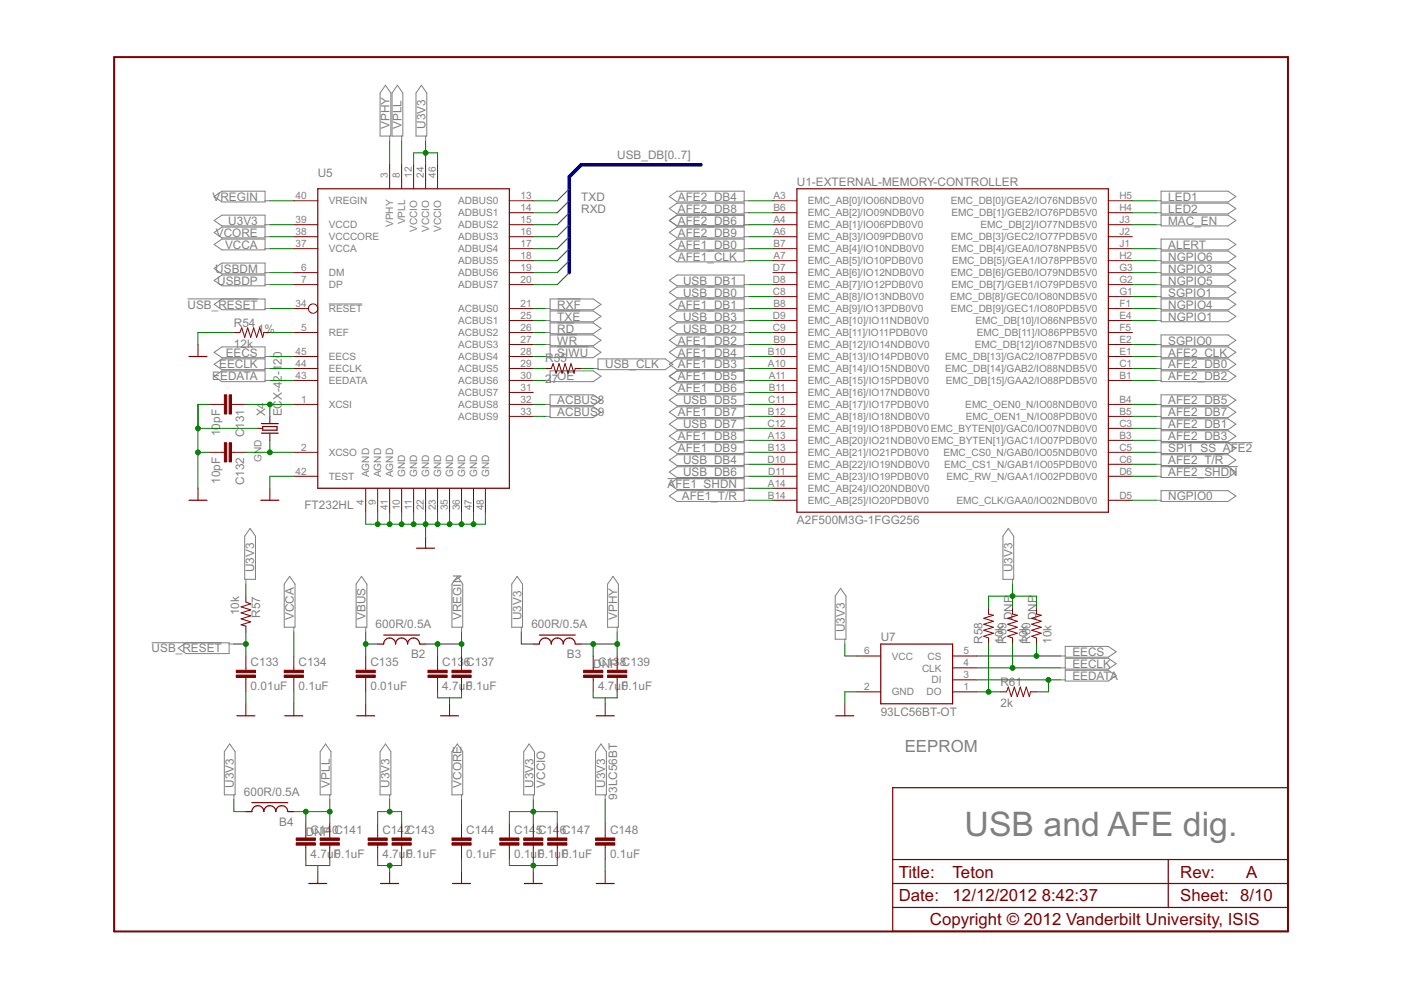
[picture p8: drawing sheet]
<svg xmlns="http://www.w3.org/2000/svg" width="297mm" height="210mm" viewBox="0 0 297 210" stroke-linecap="round" stroke-linejoin="round" font-family="sans-serif">
<g fill="none" stroke="#808080" stroke-width=".21">
<path d="M81.7 18.1l1.2 1.6v9.2h-2.3v-9.2zM84.3 18.1l1.1 1.6v9.2h-2.3v-9.2zM89.3 18.1l1.2 1.6v9.2h-2.3v-9.2zM82.6 28.9v1M85.2 28.9v1M90.2 28.9v1M45.4 56.9l1.7-1.1h9.1v2.3h-9.1zM45.4 41.7l1.7-1.2h9.1v2.3h-9.1zM45.4 46.8l1.7-1.2h9.1v2.3h-9.1zM45.4 49.3l1.7-1.1h9.1v2.2h-9.1zM45.4 51.8l1.7-1.1h9.1v2.3h-9.1zM45.4 59.5l1.7-1.2h9.1v2.3h-9.1z"/>
<path d="M56.2 57.8h1M56.2 42.6h1M56.2 47.6h1M56.2 50.2h1M56.2 52.7h1M141.9 41.7l1.7-1.2h14.2v2.3h-14.2zM141.9 44.2l1.7-1.1h14.2v2.3h-14.2zM141.9 46.8l1.7-1.2h14.2v2.3h-14.2zM141.9 49.3l1.7-1.1h14.2v2.2h-14.2zM141.9 51.8l1.7-1.1h14.2v2.3h-14.2zM141.9 54.4l1.7-1.2h14.2v2.3h-14.2zM141.9 59.5l1.7-1.2h14.2v2.3h-14.2z"/>
<path d="M157.8 42.6h1M157.8 47.6h1M157.8 50.2h1M157.8 52.7h1M157.8 55.3h1M157.8 45.1h1M245.2 57.8h1M245.2 42.6h1M245.2 47.6h1M245.2 52.7h1M245.2 55.3h1M245.2 45.1h1"/>
<path d="M246.2 40.5h14.2l1.6 1.2-1.6 1.1h-14.2zM246.2 43.1h14.2l1.6 1.1-1.6 1.2h-14.2zM246.2 45.6h14.2l1.6 1.2-1.6 1.1h-14.2zM246.2 50.7h14.2l1.6 1.1-1.6 1.2h-14.2zM246.2 53.2h14.2l1.6 1.2-1.6 1.1h-14.2zM246.2 55.8h14.2l1.6 1.1-1.6 1.2h-14.2zM246.2 58.3h14.2l1.6 1.2-1.6 1.1h-14.2zM39.8 63.4h16.4v2.3h-9.1l-1.7-1.2 1.7-1.1M45.4 77.2l1.7-1.1h9.1v2.3h-9.1zM45.4 74.7l1.7-1.1h9.1v2.2h-9.1zM45.4 79.8l1.7-1.2h9.1v2.3h-9.1zM56.2 78.1h1"/>
<path d="M56.2 65.4h1M56.2 75.6h1M56.2 60.3h1M69.7 64.5h7.1M115.6 65.4h1M115.6 68h1M115.6 70.5h1M115.6 73h1M115.6 75.6h1M116.6 63.4h9.2l1.6 1.1-1.6 1.2h-9.2zM116.6 65.9h9.2l1.6 1.2-1.6 1.1h-9.2zM116.6 68.5h9.2l1.6 1.1-1.6 1.2h-9.2z"/>
<path d="M116.6 71h9.2l1.6 1.2-1.6 1.1h-9.2zM116.6 73.6h9.2l1.6 1.1-1.6 1.1h-9.2zM116.6 78.6h9.2l1.6 1.2-1.6 1.1h-9.2zM118.2 68.5h3.6M118.2 71h4.2M118.2 73.5h6.5M118.2 78.6h3.6M125.8 78.1h1M126.8 76.1h14.2l1.7 1.1-1.7 1.2h-14.2zM141.9 64.5l1.7-1.1h14.2v2.3h-14.2zM141.9 67.1l1.7-1.2h14.2v2.3h-14.2zM141.9 77.2l1.7-1.1h14.2v2.3h-14.2z"/>
<path d="M141.9 62l1.7-1.1h14.2v2.2h-14.2zM141.9 69.6l1.7-1.1h14.2v2.3h-14.2zM141.9 72.2l1.7-1.2h14.2v2.3h-14.2zM141.9 74.7l1.7-1.1h14.2v2.2h-14.2zM141.9 79.8l1.7-1.2h14.2v2.3h-14.2zM157.8 78.1h1M157.8 65.4h1M157.8 68h1M157.8 70.5h1M157.8 73h1M157.8 75.6h1M157.8 60.3h1"/>
<path d="M157.8 62.9h1M245.2 78.1h1M245.2 65.4h1M245.2 68h1M245.2 73h1M245.2 75.6h1M245.2 60.3h1M245.2 62.9h1M246.2 63.4h14.2l1.6 1.1-1.6 1.2h-14.2zM246.2 65.9h14.2l1.6 1.2-1.6 1.1h-14.2zM246.2 76.1h14.2l1.6 1.1-1.6 1.2h-14.2zM246.2 60.9h14.2l1.6 1.1-1.6 1.1h-14.2z"/>
<path d="M246.2 71h14.2l1.6 1.2-1.6 1.1h-14.2zM246.2 73.6h14.2l1.6 1.1-1.6 1.1h-14.2zM246.2 78.6h14.2l1.6 1.2-1.6 1.1h-14.2zM56.2 80.7h1M115.6 80.7h1M115.6 85.7h1M115.6 88.3h1M116.6 83.7h9.2l1.6 1.2-1.6 1.1h-9.2zM116.6 86.3h9.2l1.6 1.1-1.6 1.1h-9.2zM141.9 95l1.7-1.1h14.2v2.3h-14.2zM141.9 97.6l1.7-1.2h14.2v2.3h-14.2zM141.9 82.3l1.7-1.1h14.2v2.3h-14.2z"/>
<path d="M141.9 84.9l1.7-1.2h14.2v2.3h-14.2zM141.9 87.4l1.7-1.1h14.2v2.2h-14.2zM141.9 89.9l1.7-1.1h14.2v2.3h-14.2zM141.9 92.5l1.7-1.2h14.2v2.3h-14.2zM157.8 95.9h1M157.8 98.4h1M157.8 80.7h1M157.8 85.7h1M157.8 88.3h1M157.8 93.4h1M157.8 83.2h1M157.8 90.8h1"/>
<path d="M245.2 95.9h1M245.2 98.4h1M245.2 80.7h1M245.2 85.7h1M245.2 88.3h1M245.2 93.4h1M245.2 90.8h1M246.2 83.7h14.2l1.6 1.2-1.6 1.1h-14.2zM246.2 86.3h14.2l1.6 1.1-1.6 1.1h-14.2zM246.2 88.8h14.2l1.6 1.1-1.6 1.2h-14.2zM246.2 91.3h14.2l1.6 1.2-1.6 1.1h-14.2zM246.2 96.4h14.2l1.6 1.2-1.6 1.1h-14.2z"/>
<path d="M246.2 99h14.2l1.6 1.1-1.6 1.1h-14.2zM247.7 98.9h14.7M265.5 93.9h-19.3v2.3h14.2l1.6-1.2-1.6-1.1M53 112l1.2 1.7v9.1h-2.3v-9.1zM141.5 101.5h14.8M141.9 100.1l1.7-1.1h14.2v2.2h-14.2zM141.9 102.6l1.7-1.1h14.2v2.3h-14.2zM141.9 105.2l1.7-1.2h14.2v2.3h-14.2zM154.5 104h1.8M157.8 101h1M157.8 103.5h1M157.8 106.1h1"/>
<path d="M213.8 112l1.1 1.7v9.1h-2.3v-9.1zM245.2 101h1M245.2 106.1h1M246.2 104h14.2l1.6 1.2-1.6 1.1h-14.2zM32.2 136.3h16.4v2.3h-9.2l-1.6-1.2 1.6-1.1M48.6 136.5h1M52.1 122.8v1M61.4 122.2l1.1 1.6v9.2h-2.2v-9.2zM62.3 133v1M76.6 122.2l1.2 1.6v9.2h-2.3v-9.2zM77.5 133v1M97 122.2l1.1 1.6v9.2h-2.3v-9.2z"/>
<path d="M97.9 133v1M109.6 122.2l1.2 1.6v9.2h-2.3v-9.2zM110.5 133v1M130 122.2l1.1 1.6v9.2h-2.3v-9.2zM130.9 133v1M178.2 124.7l1.2 1.7v9.1h-2.3v-9.1zM179.1 135.5v1M214.7 122.8v1M224.8 139.1h1M225.8 137.1h9.2l1.6 1.1-1.6 1.1h-9.2zM225.8 139.6h9.2l1.6 1.1-1.6 1.2h-9.2zM48.7 157.7l1.1 1.7v9.1h-2.2v-9.1z"/>
<path d="M69 157.7l1.2 1.7v9.1h-2.3v-9.1zM81.7 157.7l1.2 1.7v9.1h-2.3v-9.1zM97 157.7l1.1 1.7v9.1h-2.3v-9.1zM112.2 157.7l1.1 1.7v9.1h-2.3v-9.1zM127.4 157.7l1.2 1.7v9.1h-2.3v-9.1zM224.8 141.6h1M224.8 144.1h1M225.8 142.1h9.2l1.6 1.2-1.6 1.1h-9.2zM49.6 168.5v1M69.9 168.5v1M82.6 168.5v1M97.9 168.5v1"/>
<path d="M113.1 168.5v1M128.3 168.5v1"/>
</g>
<g fill="none" stroke="#800000" stroke-width=".25">
<path d="M67.4 40h40.6v63.5h-40.6zM169 40h66v68.6h-66zM40.1 75.6h3.8M55.4 89.8h3.6M55.4 91.8h3.6M55.7 90.4h3v.8h-3zM40.1 106.1h3.8M55.3 106.1h3.8M88.3 116.2h3.8M80.1 136.5h1.2a1.27 1.27 0 0 1 1.3-1.2 1.27 1.27 0 0 1 1.3 1.2 1.27 1.27 0 0 1 1.3-1.2 1.27 1.27 0 0 1 1.2 1.2 1.27 1.27 0 0 1 1.3-1.2 1.27 1.27 0 0 1 1.3 1.2h1.2M81.3 134.6h7.7M113.1 136.5h1.2a1.27 1.27 0 0 1 1.3-1.2 1.27 1.27 0 0 1 1.3 1.2 1.27 1.27 0 0 1 1.3-1.2 1.27 1.27 0 0 1 1.2 1.2 1.27 1.27 0 0 1 1.3-1.2 1.27 1.27 0 0 1 1.3 1.2h1.2"/>
<path d="M114.3 134.6h7.7M186.7 136.5h15.3v12.7h-15.3zM50.2 151.8h3.8M60.4 151.8h3.8M75.6 151.8h3.8M93.4 151.8h3.8M126.4 151.8h3.8M177.2 151.8h3.8M52.1 172.1h1.3a1.27 1.27 0 0 1 1.3-1.3 1.27 1.27 0 0 1 1.2 1.3 1.27 1.27 0 0 1 1.3-1.3 1.27 1.27 0 0 1 1.3 1.3 1.27 1.27 0 0 1 1.3-1.3 1.27 1.27 0 0 1 1.2 1.3h1.3M53.4 170.2h7.6M189.3 167h83.8v30.5h-83.8zM65.5 187.3h3.8"/>
<path d="M80.7 187.3h3.8M95.9 187.3h3.9M111.2 187.3h3.8M126.4 187.3h3.8M189.3 192.4h83.8M189.3 187.3h83.8M189.3 182.2h83.8M247.7 182.2v10.2"/>
</g>
<g fill="none" stroke="#800000" stroke-width=".21">
<path d="M82.6 34.9v5.1M85.2 34.9v5.1M87.7 34.9v5.1M90.2 34.9v5.1M92.8 34.9v5.1M62.3 42.6h5.1M62.3 47.6h5.1M62.3 50.2h5.1M62.3 52.7h5.1M62.3 57.8h5.1M108 42.6h5.1M108 47.6h5.1"/>
<path d="M108 50.2h5.1M108 55.3h5.1M108 45.1h5.1M108 52.7h5.1M108 57.8h5.1M163.9 42.6h5.1M163.9 47.6h5.1M163.9 50.2h5.1M163.9 55.3h5.1M163.9 45.1h5.1M163.9 52.7h5.1M163.9 57.8h5.1"/>
<path d="M235 42.6h5.1M235 47.6h5.1M235 50.2h5.1M235 55.3h5.1M235 45.1h5.1M235 52.7h5.1M235 57.8h5.1M42 73v2.6M49.6 70.5h1.3l.3-1 .7 2 .6-2 .6 2 .7-2 .6 2 .7-2 .6 2 .2-1h1.3M62.3 65.4h3.1M62.3 78.1h5.1M62.3 70.5h5.1"/>
<path d="M62.3 60.3h5.1M62.3 75.6h5.1M108 65.4h5.1M108 73h5.1M108 78.1h5.1M108 70.5h5.1M108 60.3h5.1M108 68h5.1M108 75.6h5.1M115.6 78.1h1.3l.4-1 .6 2 .6-2 .7 2 .6-2 .6 2 .7-2 .6 2 .3-1h1.2M163.9 65.4h5.1M163.9 73h5.1"/>
<path d="M163.9 78.1h5.1M163.9 62.9h5.1M163.9 70.5h5.1M163.9 60.3h5.1M163.9 68h5.1M163.9 75.6h5.1M235 65.4h5.1M235 73h5.1M235 78.1h5.1M235 62.9h5.1M235 70.5h5.1M235 60.3h5.1"/>
<path d="M235 68h5.1M235 75.6h5.1M44.5 85.7h3.1M44.5 95.9h3.1M49.1 85.7h3M49.1 95.9h3M54.7 90.8h1M57.2 88.3v1.5M57.2 91.8v1.6M62.3 80.7h5.1M62.3 85.7h5.1M62.3 95.9h5.1"/>
<path d="M108 80.7h5.1M108 85.7h5.1M108 88.3h5.1M108 83.2h5.1M163.9 80.7h5.1M163.9 93.4h5.1M163.9 85.7h5.1M163.9 88.3h5.1M163.9 90.8h5.1M163.9 95.9h5.1M163.9 98.4h5.1M163.9 83.2h5.1"/>
<path d="M235 80.7h5.1M235 93.4h5.1M235 85.7h5.1M235 88.3h5.1M235 90.8h5.1M235 95.9h5.1M235 98.4h5.1M42 103.5v2.6M57.2 103.5v2.6M62.3 101h5.1M77.5 103.5v5.1M80.1 103.5v5.1"/>
<path d="M82.6 103.5v5.1M85.2 103.5v5.1M87.7 103.5v5.1M90.2 103.5v5.1M90.2 113.7v2.5M92.8 103.5v5.1M95.3 103.5v5.1M97.9 103.5v5.1M100.4 103.5v5.1M102.9 103.5v5.1M163.9 106.1h5.1M163.9 101h5.1"/>
<path d="M163.9 103.5h5.1M235 106.1h5.1M235 101h5.1M52.1 126.4v1.3l1 .3-2 .7 2 .6-2 .6 2 .7-2 .6 2 .6-2 .7 1 .2v1.3M52.1 139.1v3M62.3 139.1v3M77.5 139.1v3M92.8 139.1v3M97.9 139.1v3M125.8 139.1v3M130.9 139.1v3M181.7 139.1h5"/>
<path d="M202 139.1h5.1M209.6 128.9v1.3l1 .3-2 .6 2 .6-2 .7 2 .6-2 .6 2 .7-2 .6 1 .4v1.2M214.7 128.9v1.3l1 .3-2 .6 2 .6-2 .7 2 .6-2 .6 2 .7-2 .6 1 .4v1.2M219.8 128.9v1.3l1 .3-2.1 .6 2.1 .6-2.1 .7 2.1 .6-2.1 .6 2.1 .7-2.1 .6 1.1 .4v1.2M52.1 143.6v3.1M52.1 149.2v2.6M62.3 143.6v3.1M62.3 149.2v2.6M77.5 143.6v3.1M77.5 149.2v2.6M92.8 143.6v3.1M95.3 149.2v2.6"/>
<path d="M97.9 143.6v3.1M125.8 143.6v3.1M128.3 149.2v2.6M130.9 143.6v3.1M179.1 149.2v2.6M181.7 146.7h5M202 141.6h5.1M202 144.1h5.1M202 146.7h5.1M212.1 146.7h1.3l.4-1 .6 2 .7-2 .6 2 .6-2 .7 2 .6-2 .6 2 .3-1h1.3M64.8 174.6v3.1M64.8 179.2v3"/>
<path d="M69.9 174.6v3.1M69.9 179.2v3M80.1 174.6v3.1M80.1 179.2v3M85.2 174.6v3.1M85.2 179.2v3M97.9 174.6v3.1M97.9 179.2v3M108 174.6v3.1M108 179.2v3M113.1 174.6v3.1M113.1 179.2v3"/>
<path d="M118.2 174.6v3.1M118.2 179.2v3M128.3 174.6v3.1M128.3 179.2v3M67.4 184.8v2.5M82.6 184.8v2.5M97.9 184.8v2.5M113.1 184.8v2.5M128.3 184.8v2.5"/>
<circle cx="66.4" cy="65.4" r=".99"/>
</g>
<path d="M24.2 12.1h248.9v185.4h-248.9z" fill="none" stroke="#800000" stroke-width=".42"/>
<g fill="#800000" stroke="#800000" stroke-width=".21">
<path d="M47.6 93.9h.5v4h-.5z"/>
<path d="M48.6 93.9h.5v4h-.5z"/>
<path d="M47.6 83.7h.5v4.1h-.5z"/>
<path d="M48.6 83.7h.5v4.1h-.5z"/>
<path d="M75.5 143.1h4.1v.5h-4.1z"/>
<path d="M75.5 142.1h4.1v.5h-4.1z"/>
<path d="M90.7 143.1h4.1v.5h-4.1z"/>
<path d="M90.7 142.1h4.1v.5h-4.1z"/>
<path d="M95.8 143.1h4.1v.5h-4.1z"/>
<path d="M95.8 142.1h4.1v.5h-4.1z"/>
<path d="M95.8 178.7h4.1v.5h-4.1z"/>
<path d="M95.8 177.7h4.1v.5h-4.1z"/>
<path d="M123.7 143.1h4.1v.5h-4.1z"/>
<path d="M123.7 142.1h4.1v.5h-4.1z"/>
<path d="M128.8 143.1h4.1v.5h-4.1z"/>
<path d="M128.8 142.1h4.1v.5h-4.1z"/>
<path d="M67.9 178.7h4v.5h-4z"/>
<path d="M67.9 177.7h4v.5h-4z"/>
<path d="M78 178.7h4.1v.5h-4.1z"/>
<path d="M78 177.7h4.1v.5h-4.1z"/>
<path d="M83.1 178.7h4.1v.5h-4.1z"/>
<path d="M83.1 177.7h4.1v.5h-4.1z"/>
<path d="M62.8 178.7h4.1v.5h-4.1z"/>
<path d="M62.8 177.7h4.1v.5h-4.1z"/>
<path d="M106 178.7h4v.5h-4z"/>
<path d="M106 177.7h4v.5h-4z"/>
<path d="M111 178.7h4.1v.5h-4.1z"/>
<path d="M111 177.7h4.1v.5h-4.1z"/>
<path d="M116.1 178.7h4.1v.5h-4.1z"/>
<path d="M116.1 177.7h4.1v.5h-4.1z"/>
<path d="M126.3 178.7h4v.5h-4z"/>
<path d="M126.3 177.7h4v.5h-4z"/>
<path d="M50.1 143.1h4.1v.5h-4.1z"/>
<path d="M50.1 142.1h4.1v.5h-4.1z"/>
<path d="M60.3 143.1h4v.5h-4z"/>
<path d="M60.3 142.1h4v.5h-4z"/>
</g>
<path d="M148.6 34.9h-25.4l-2.5 2.6v20.3" fill="none" stroke="#000080" stroke-width=".76"/>
<g fill="none" stroke="#008000" stroke-width=".21">
<path d="M82.6 29.9v5M85.2 29.9v5M87.7 34.9v-2.5h5.1v2.5M90.2 29.9v5M57.2 52.7h5.1M57.2 57.8h5.1M57.2 50.2h5.1M57.2 47.6h5.1M57.2 42.6h5.1M120.7 50.2l-2.5 2.5h-5.1M120.7 57.8l-2.5 2.5h-5.1M120.7 55.3l-2.5 2.5h-5.1"/>
<path d="M120.7 52.7l-2.5 2.6h-5.1M120.7 47.6l-2.5 2.6h-5.1M120.7 45.1l-2.5 2.5h-5.1M120.7 40l-2.5 2.6h-5.1M120.7 42.6l-2.5 2.5h-5.1M158.8 52.7h5.1M158.8 55.3h5.1M158.8 50.2h5.1M158.8 47.6h5.1M158.8 42.6h5.1M158.8 45.1h5.1M240.1 52.7h5.1"/>
<path d="M240.1 57.8h5.1M240.1 55.3h5.1M240.1 47.6h5.1M240.1 42.6h5.1M240.1 45.1h5.1M49.6 70.5h-7.6v2.5M57.2 65.4h5.1M57.2 78.1h5.1M57.2 75.6h5.1M57.2 60.3h5.1M57.2 70.5h5.1M113.1 65.4h2.5"/>
<path d="M113.1 73h2.5M113.1 78.1h2.5M113.1 75.6h2.5M113.1 68h2.5M113.1 70.5h2.5M123.2 78.1h2.6M158.8 65.4h5.1M158.8 73h5.1M158.8 78.1h5.1M158.8 75.6h5.1M158.8 60.3h5.1M158.8 68h5.1"/>
<path d="M158.8 70.5h5.1M158.8 62.9h5.1M240.1 65.4h5.1M240.1 73h5.1M240.1 78.1h5.1M240.1 75.6h5.1M240.1 60.3h5.1M240.1 68h5.1M240.1 62.9h5.1M42 95.9h2.5M42 90.8h12.7M44.5 85.7h-2.5v17.8"/>
<path d="M52.1 95.9h10.2M52.1 85.7h10.2M57.2 80.7h5.1M57.2 85.7v2.6M57.2 93.4v2.5M113.1 80.7h2.5M113.1 88.3h2.5M113.1 85.7h2.5M158.8 80.7h5.1M158.8 83.2h5.1M158.8 88.3h5.1M158.8 93.4h5.1"/>
<path d="M158.8 95.9h5.1M158.8 90.8h5.1M158.8 85.7h5.1M158.8 98.4h5.1M240.1 80.7h5.1M240.1 88.3h5.1M240.1 93.4h5.1M240.1 95.9h5.1M240.1 90.8h5.1M240.1 85.7h5.1M240.1 98.4h5.1M62.3 101h-5.1v2.5"/>
<path d="M77.5 108.6v2.5h25.4v-2.5M80.1 108.6v2.5M82.6 108.6v2.5M85.2 108.6v2.5M87.7 108.6v2.5M90.2 108.6v5.1M92.8 108.6v2.5M95.3 108.6v2.5M97.9 108.6v2.5M100.4 108.6v2.5M158.8 101h5.1M158.8 103.5h5.1"/>
<path d="M158.8 106.1h5.1M240.1 101h5.1M240.1 106.1h5.1M49.6 136.5h2.5M52.1 123.8v2.6M52.1 134v5.1M62.3 134v5.1M77.5 136.5h2.6M77.5 134v5.1M90.2 136.5h7.7M92.8 136.5v2.6M97.9 134v5.1"/>
<path d="M110.5 134v2.5h2.6M123.2 136.5h7.7M125.8 136.5v2.6M130.9 134v5.1M179.1 136.5v2.6h2.6M207.1 139.1h17.7M209.6 128.9v-2.5h10.2v2.5M209.6 136.5v10.2M214.7 123.8v5.1M214.7 136.5v5.1M219.8 136.5v2.6M52.1 146.7v2.5"/>
<path d="M62.3 146.7v2.5M77.5 146.7v2.5M92.8 146.7v1.3h5.1v-1.3M95.3 148v1.2M125.8 146.7v1.3h5.1v-1.3M128.3 148v1.2M181.7 146.7h-2.6v2.5M207.1 146.7h5M207.1 141.6h17.7M207.1 144.1h17.7M222.3 144.1v2.6h-2.5M49.6 169.5v2.6h2.5"/>
<path d="M62.3 172.1h7.6M64.8 172.1v2.5M69.9 169.5v5.1M80.1 174.6v-2.5h5.1v2.5M82.6 169.5v2.6M97.9 169.5v5.1M108 174.6v-2.5h10.2v2.5M113.1 169.5v5.1M128.3 169.5v5.1M64.8 182.2v1.3h5.1v-1.3M67.4 183.5v1.3M80.1 182.2v1.3h5.1v-1.3"/>
<path d="M82.6 183.5v1.3M97.9 182.2v2.6M108 182.2v1.3h10.2v-1.3M113.1 182.2v2.6M128.3 182.2v2.6"/>
</g>
<g fill="#008000" stroke="#008000" stroke-width=".21">
<circle cx="52.1" cy="136.5" r=".51"/>
<circle cx="87.7" cy="111.1" r=".51"/>
<circle cx="92.8" cy="111.1" r=".51"/>
<circle cx="90.2" cy="111.1" r=".51"/>
<circle cx="95.3" cy="111.1" r=".51"/>
<circle cx="97.9" cy="111.1" r=".51"/>
<circle cx="100.4" cy="111.1" r=".51"/>
<circle cx="80.1" cy="111.1" r=".51"/>
<circle cx="82.6" cy="111.1" r=".51"/>
<circle cx="85.2" cy="111.1" r=".51"/>
<circle cx="82.6" cy="183.5" r=".51"/>
<circle cx="113.1" cy="183.5" r=".51"/>
<circle cx="42" cy="90.8" r=".51"/>
<circle cx="42" cy="95.9" r=".51"/>
<circle cx="57.2" cy="85.7" r=".51"/>
<circle cx="57.2" cy="95.9" r=".51"/>
<circle cx="219.8" cy="139.1" r=".51"/>
<circle cx="214.7" cy="141.6" r=".51"/>
<circle cx="222.3" cy="144.1" r=".51"/>
<circle cx="209.6" cy="146.7" r=".51"/>
<circle cx="77.5" cy="136.5" r=".51"/>
<circle cx="90.2" cy="32.4" r=".51"/>
<circle cx="214.7" cy="126.4" r=".51"/>
<circle cx="82.6" cy="172.1" r=".51"/>
<circle cx="113.1" cy="172.1" r=".51"/>
<circle cx="97.9" cy="136.5" r=".51"/>
<circle cx="92.8" cy="136.5" r=".51"/>
<circle cx="130.9" cy="136.5" r=".51"/>
<circle cx="125.8" cy="136.5" r=".51"/>
<circle cx="64.8" cy="172.1" r=".51"/>
<circle cx="69.9" cy="172.1" r=".51"/>
</g>
<text font-size="8" fill="#808080" x="204.5" y="177.2">USB and AFE dig.</text>
<text font-size="4" fill="#808080" x="191.8" y="159.4">EEPROM</text>
<g font-size="4" fill="#800000">
<text x="190.5" y="191.1">Date:</text>
<text x="190.5" y="186.1">Title:</text>
<text x="202" y="191.1">12/12/2012</text>
<text x="202" y="186.1">Teton</text>
<text x="220.9" y="191.1">8:42:37</text>
<text x="250.2" y="191.1">Sheet: 8/10</text>
<text x="250.2" y="186.1">Rev:</text>
<text x="264.2" y="186.1">A</text>
<text x="197.1" y="196.2">Copyright © 2012 Vanderbilt University, ISIS</text>
</g>
<g font-size="2.8" fill="#808080">
<text x="82.6" y="27.3" transform="rotate(-90 82.6 27.3)">VPHY</text>
<text x="85.1" y="27.3" transform="rotate(-90 85.1 27.3)">VPLL</text>
<text x="90.2" y="27.3" transform="rotate(-90 90.2 27.3)">U3V3</text>
<text x="130.9" y="33.7">USB_DB[0..7]</text>
<text x="67.4" y="37.5">U5</text>
<text x="169" y="39.4">U1-EXTERNAL-MEMORY-CONTROLLER</text>
<text x="45.1" y="42.6">VREGIN</text>
<text x="48.4" y="47.7">U3V3</text>
<text x="123.2" y="42.6">TXD</text>
<text x="123.2" y="45.1">RXD</text>
<text x="143.7" y="42.6">AFE2_DB4</text>
<text x="143.7" y="47.7">AFE2_DB6</text>
<text x="143.7" y="45.1">AFE2_DB8</text>
<text x="247.7" y="45.1">LED2</text>
<text x="247.7" y="42.6">LED1</text>
<text x="247.7" y="47.7">MAC_EN</text>
<text x="45.8" y="50.2">VCORE</text>
<text x="47.7" y="52.7">VCCA</text>
<text x="143.7" y="52.7">AFE1_DB0</text>
<text x="143.7" y="50.2">AFE2_DB9</text>
<text x="247.7" y="52.7">ALERT</text>
<text x="45.7" y="57.8">USBDM</text>
<text x="143.7" y="55.3">AFE1_CLK</text>
<text x="247.7" y="57.8">NGPIO3</text>
<text x="247.7" y="55.3">NGPIO6</text>
<text x="39.8" y="65.4">USB_RESET</text>
<text x="46.1" y="60.3">USBDP</text>
<text x="118.2" y="65.4">RXF</text>
<text x="143.7" y="65.4">AFE1_DB1</text>
<text x="144.8" y="62.9">USB_DB0</text>
<text x="144.8" y="60.3">USB_DB1</text>
<text x="247.7" y="65.4">NGPIO4</text>
<text x="247.7" y="60.3">NGPIO5</text>
<text x="247.7" y="62.9">SGPIO1</text>
<text x="49.6" y="69.2">R54</text>
<text x="54.7" y="70.5">1%</text>
<text x="118.2" y="68">TXE</text>
<text x="118.2" y="70.5">RD</text>
<text x="144.8" y="68">USB_DB3</text>
<text x="144.8" y="70.5">USB_DB2</text>
<text x="247.7" y="68">NGPIO1</text>
<text x="47.9" y="75.6">EECS</text>
<text x="49.6" y="73.7">12k</text>
<text x="59.7" y="77.3" transform="rotate(-90 59.7 77.3)">20</text>
<text x="115.6" y="76.9">R55</text>
<text x="118.2" y="73">WR</text>
<text x="118.2" y="75.6">SIWU</text>
<text x="143.7" y="73">AFE1_DB2</text>
<text x="143.7" y="75.6">AFE1_DB4</text>
<text x="247.7" y="73">SGPIO0</text>
<text x="247.7" y="75.6">AFE2_CLK</text>
<text x="45" y="80.7">EEDATA</text>
<text x="46.5" y="78.1">EECLK</text>
<text x="115.6" y="81.3">27OE</text>
<text x="128.3" y="78.1">USB_CLK</text>
<text x="143.7" y="78.1">AFE1_DB3</text>
<text x="143.7" y="80.7">AFE1_DB5</text>
<text x="143.7" y="83.2">AFE1_DB6</text>
<text x="247.7" y="78.1">AFE2_DB0</text>
<text x="247.7" y="80.7">AFE2_DB2</text>
<text x="56.2" y="88.3" transform="rotate(-90 56.2 88.3)">X4</text>
<text x="59.7" y="88.3" transform="rotate(-90 59.7 88.3)">ECX-42-1</text>
<text x="118.2" y="85.7">ACBUS8</text>
<text x="118.2" y="88.3">ACBUS9</text>
<text x="143.7" y="88.3">AFE1_DB7</text>
<text x="144.8" y="85.7">USB_DB5</text>
<text x="247.7" y="88.3">AFE2_DB7</text>
<text x="247.7" y="85.7">AFE2_DB5</text>
<text x="46.7" y="92.5" transform="rotate(-90 46.7 92.5)">10pF</text>
<text x="51.7" y="92.8" transform="rotate(-90 51.7 92.8)">C131</text>
<text x="143.7" y="93.4">AFE1_DB8</text>
<text x="143.7" y="95.9">AFE1_DB9</text>
<text x="144.8" y="90.8">USB_DB7</text>
<text x="247.7" y="90.8">AFE2_DB1</text>
<text x="247.7" y="93.4">AFE2_DB3</text>
<text x="247.7" y="95.9">SPI1_SS_AFE2</text>
<text x="144.8" y="101">USB_DB6</text>
<text x="144.8" y="98.4">USB_DB4</text>
<text x="247.7" y="98.4">AFE2_T/R</text>
<text x="247.7" y="101">AFE2_SHDN</text>
<text x="46.7" y="102.6" transform="rotate(-90 46.7 102.6)">10pF</text>
<text x="51.7" y="102.9" transform="rotate(-90 51.7 102.9)">C132</text>
<text x="64.5" y="107.8">FT232HL</text>
<text x="141.5" y="103.5">AFE1_SHDN</text>
<text x="144.6" y="106.1">AFE1_T/R</text>
<text x="247.7" y="106.1">NGPIO0</text>
<text x="169" y="111.1">A2F500M3G-1FGG256</text>
<text x="53.9" y="121.3" transform="rotate(-90 53.9 121.3)">U3V3</text>
<text x="214.7" y="121.3" transform="rotate(-90 214.7 121.3)">U3V3</text>
<text x="50.7" y="130.4" transform="rotate(-90 50.7 130.4)">10k</text>
<text x="55.2" y="131" transform="rotate(-90 55.2 131)">R57</text>
<text x="62.3" y="131.5" transform="rotate(-90 62.3 131.5)">VCCA</text>
<text x="77.5" y="131.5" transform="rotate(-90 77.5 131.5)">VBUS</text>
<text x="97.8" y="131.5" transform="rotate(-90 97.8 131.5)">VREGIN</text>
<text x="110.5" y="131.5" transform="rotate(-90 110.5 131.5)">U3V3</text>
<text x="130.9" y="131.5" transform="rotate(-90 130.9 131.5)">VPHY</text>
<text x="214.7" y="131.5" transform="rotate(-90 214.7 131.5)">DNP</text>
<text x="219.7" y="131.5" transform="rotate(-90 219.7 131.5)">DNP</text>
<text x="79.6" y="133.2">600R/0.5A</text>
<text x="112.7" y="133.2">600R/0.5A</text>
<text x="179.1" y="134" transform="rotate(-90 179.1 134)">U3V3</text>
<text x="186.7" y="135.9">U7</text>
<text x="208.3" y="136.5" transform="rotate(-90 208.3 136.5)">R58</text>
<text x="212.8" y="136.5" transform="rotate(-90 212.8 136.5)">10k</text>
<text x="213.4" y="136.5" transform="rotate(-90 213.4 136.5)">R59</text>
<text x="217.8" y="136.5" transform="rotate(-90 217.8 136.5)">10k</text>
<text x="218.5" y="136.5" transform="rotate(-90 218.5 136.5)">R60</text>
<text x="222.9" y="136.5" transform="rotate(-90 222.9 136.5)">10k</text>
<text x="32.1" y="138.3">USB_RESET</text>
<text x="53.1" y="141.2">C133</text>
<text x="63.3" y="141.2">C134</text>
<text x="78.5" y="141.2">C135</text>
<text x="87.2" y="139.6">B2</text>
<text x="93.8" y="141.2">C13</text>
<text x="98.4" y="141.2">6C137</text>
<text x="120.2" y="139.6">B3</text>
<text x="125.8" y="141.6">DCN1P3</text>
<text x="131.4" y="141.2">8C139</text>
<text x="227.4" y="139.1">EECS</text>
<text x="227.4" y="141.6">EECLK</text>
<text x="53.1" y="146.3">0.01uF</text>
<text x="63.3" y="146.3">0.1uF</text>
<text x="78.5" y="146.3">0.01uF</text>
<text x="93.8" y="146.3">4.7u</text>
<text x="98.7" y="146.3">F</text>
<text x="98.9" y="146.3">0.1uF</text>
<text x="126.8" y="146.3">4.7u</text>
<text x="131.7" y="146.3">F</text>
<text x="131.9" y="146.3">0.1uF</text>
<text x="212.1" y="149.9">2k</text>
<text x="212.1" y="145.4">R61</text>
<text x="227.4" y="144.2">EEDATA</text>
<text x="186.7" y="151.8">93LC56BT-OT</text>
<text x="49.6" y="167" transform="rotate(-90 49.6 167)">U3V3</text>
<text x="69.9" y="167" transform="rotate(-90 69.9 167)">VPLL</text>
<text x="82.6" y="167" transform="rotate(-90 82.6 167)">U3V3</text>
<text x="97.8" y="167" transform="rotate(-90 97.8 167)">VCORE</text>
<text x="113.1" y="167" transform="rotate(-90 113.1 167)">U3V3</text>
<text x="115.6" y="167" transform="rotate(-90 115.6 167)">VCCIO</text>
<text x="128.3" y="167" transform="rotate(-90 128.3 167)">U3V3</text>
<text x="51.7" y="168.8">600R/0.5A</text>
<text x="130.9" y="169.6" transform="rotate(-90 130.9 169.6)">93LC56BT</text>
<text x="59.2" y="175.1">B4</text>
<text x="64.8" y="177.2">DCN1P4</text>
<text x="70.4" y="176.8">0C141</text>
<text x="81.1" y="176.8">C14</text>
<text x="85.7" y="176.8">2C143</text>
<text x="98.9" y="176.8">C144</text>
<text x="109" y="176.8">C14</text>
<text x="113.6" y="176.8">5C14</text>
<text x="118.7" y="176.8">6C147</text>
<text x="129.3" y="176.8">C148</text>
<text x="65.8" y="181.9">4.7u</text>
<text x="70.7" y="181.9">F</text>
<text x="70.9" y="181.9">0.1uF</text>
<text x="81.1" y="181.9">4.7u</text>
<text x="86" y="181.9">F</text>
<text x="86.2" y="181.9">0.1uF</text>
<text x="98.9" y="181.9">0.1uF</text>
<text x="109" y="181.9">0.1u</text>
<text x="113.9" y="181.9">F</text>
<text x="114.1" y="181.9">0.1u</text>
<text x="119" y="181.9">F</text>
<text x="119.2" y="181.9">0.1uF</text>
<text x="129.3" y="181.9">0.1uF</text>
</g>
<g font-size="2.4" fill="#808080">
<text x="82.3" y="37.7" transform="rotate(-90 82.3 37.7)">3</text>
<text x="84.8" y="37.7" transform="rotate(-90 84.8 37.7)">8</text>
<text x="87.3" y="37.7" transform="rotate(-90 87.3 37.7)">12</text>
<text x="89.9" y="37.7" transform="rotate(-90 89.9 37.7)">24</text>
<text x="92.4" y="37.7" transform="rotate(-90 92.4 37.7)">46</text>
<text x="62.7" y="47.3">39</text>
<text x="62.7" y="42.2">40</text>
<text x="69.7" y="43.3">VREGIN</text>
<text x="85.9" y="47.6" transform="rotate(-90 85.9 47.6)">VPLL</text>
<text x="97.1" y="43.3">ADBUS0</text>
<text x="97.1" y="45.9">ADBUS1</text>
<text x="110.3" y="42.2">13</text>
<text x="110.3" y="44.8">14</text>
<text x="110.3" y="47.3">15</text>
<text x="164" y="42.2">A3</text>
<text x="164" y="47.3">A4</text>
<text x="164" y="44.8">B6</text>
<text x="171.3" y="43.3">EMC_AB[0]/IO06NDB0V0</text>
<text x="171.3" y="45.9">EMC_AB[2]/IO09NDB0V0</text>
<text x="201.6" y="43.3">EMC_DB[0]/GEA2/IO76NDB5V0</text>
<text x="201.7" y="45.9">EMC_DB[1]/GEB2/IO76PDB5V0</text>
<text x="237.3" y="44.8">H4</text>
<text x="237.3" y="42.2">H5</text>
<text x="237.3" y="47.3">J3</text>
<text x="62.7" y="52.4">37</text>
<text x="62.7" y="49.8">38</text>
<text x="69.7" y="53.5">VCCA</text>
<text x="69.7" y="51">VCCCORE</text>
<text x="69.7" y="48.4">VCCD</text>
<text x="83.4" y="48.1" transform="rotate(-90 83.4 48.1)">VPHY</text>
<text x="88.4" y="49.1" transform="rotate(-90 88.4 49.1)">VCCIO</text>
<text x="91" y="49.1" transform="rotate(-90 91 49.1)">VCCIO</text>
<text x="93.5" y="49.1" transform="rotate(-90 93.5 49.1)">VCCIO</text>
<text x="97.1" y="48.4">ADBUS2</text>
<text x="97.1" y="51">ADBUS3</text>
<text x="97.1" y="53.5">ADBUS4</text>
<text x="110.3" y="49.8">16</text>
<text x="110.3" y="52.4">17</text>
<text x="164" y="49.8">A6</text>
<text x="164" y="52.4">B7</text>
<text x="171.3" y="48.4">EMC_AB[1]/IO06PDB0V0</text>
<text x="171.3" y="51">EMC_AB[3]/IO09PDB0V0</text>
<text x="171.3" y="53.5">EMC_AB[4]/IO10NDB0V0</text>
<text x="201.6" y="51">EMC_DB[3]/GEC2/IO77PDB5V0</text>
<text x="201.7" y="53.5">EMC_DB[4]/GEA0/IO78NPB5V0</text>
<text x="207.9" y="48.4">EMC_DB[2]/IO77NDB5V0</text>
<text x="237.3" y="52.4">J1</text>
<text x="237.3" y="49.8">J2</text>
<text x="63.8" y="57.5">6</text>
<text x="63.8" y="60">7</text>
<text x="69.7" y="58.6">DM</text>
<text x="97.1" y="56">ADBUS5</text>
<text x="97.1" y="58.6">ADBUS6</text>
<text x="110.3" y="54.9">18</text>
<text x="110.3" y="57.5">19</text>
<text x="110.3" y="60">20</text>
<text x="163.9" y="57.5">D7</text>
<text x="163.9" y="60">D8</text>
<text x="164" y="54.9">A7</text>
<text x="171.3" y="56">EMC_AB[5]/IO10PDB0V0</text>
<text x="171.3" y="58.6">EMC_AB[6]/IO12NDB0V0</text>
<text x="201.6" y="58.6">EMC_DB[6]/GEB0/IO79NDB5V0</text>
<text x="201.9" y="56">EMC_DB[5]/GEA1/IO78PPB5V0</text>
<text x="237.3" y="60">G2</text>
<text x="237.3" y="57.5">G3</text>
<text x="237.3" y="54.9">H2</text>
<text x="62.7" y="65.1">34</text>
<text x="69.7" y="61.1">DP</text>
<text x="97.1" y="61.1">ADBUS7</text>
<text x="110.3" y="65.1">21</text>
<text x="163.9" y="62.5">C8</text>
<text x="164" y="65.1">B8</text>
<text x="171.3" y="63.7">EMC_AB[8]/IO13NDB0V0</text>
<text x="171.3" y="61.1">EMC_AB[7]/IO12PDB0V0</text>
<text x="201.5" y="63.7">EMC_DB[8]/GEC0/IO80NDB5V0</text>
<text x="201.7" y="61.1">EMC_DB[7]/GEB1/IO79PDB5V0</text>
<text x="237.3" y="65.1">F1</text>
<text x="237.3" y="62.5">G1</text>
<text x="63.8" y="70.2">5</text>
<text x="69.7" y="71.3">REF</text>
<text x="69.7" y="66.2">RESET</text>
<text x="97.1" y="66.2">ACBUS0</text>
<text x="97.1" y="68.7">ACBUS1</text>
<text x="97.1" y="71.3">ACBUS2</text>
<text x="110.3" y="67.6">25</text>
<text x="110.3" y="70.2">26</text>
<text x="163.9" y="70.2">C9</text>
<text x="163.9" y="67.6">D9</text>
<text x="171.3" y="66.2">EMC_AB[9]/IO13PDB0V0</text>
<text x="171.3" y="71.3">EMC_AB[11]/IO11PDB0V0</text>
<text x="171.3" y="68.7">EMC_AB[10]/IO11NDB0V0</text>
<text x="201.6" y="66.2">EMC_DB[9]/GEC1/IO80PDB5V0</text>
<text x="206.8" y="68.7">EMC_DB[10]/IO86NPB5V0</text>
<text x="207.1" y="71.3">EMC_DB[11]/IO86PPB5V0</text>
<text x="237.3" y="67.6">E4</text>
<text x="237.3" y="70.2">F5</text>
<text x="62.7" y="77.8">44</text>
<text x="62.7" y="75.2">45</text>
<text x="69.7" y="76.3">EECS</text>
<text x="97.1" y="73.8">ACBUS3</text>
<text x="97.1" y="76.3">ACBUS4</text>
<text x="110.3" y="72.7">27</text>
<text x="110.3" y="75.2">28</text>
<text x="110.3" y="77.8">29</text>
<text x="162.8" y="77.8">A10</text>
<text x="162.8" y="75.2">B10</text>
<text x="164" y="72.7">B9</text>
<text x="171.3" y="73.8">EMC_AB[12]/IO14NDB0V0</text>
<text x="171.3" y="76.3">EMC_AB[13]/IO14PDB0V0</text>
<text x="200.4" y="76.3">EMC_DB[13]/GAC2/IO87PDB5V0</text>
<text x="206.7" y="73.8">EMC_DB[12]/IO87NDB5V0</text>
<text x="237.3" y="77.8">C1</text>
<text x="237.3" y="75.2">E1</text>
<text x="237.3" y="72.7">E2</text>
<text x="62.7" y="80.3">43</text>
<text x="69.7" y="81.4">EEDATA</text>
<text x="69.7" y="78.9">EECLK</text>
<text x="97.1" y="78.9">ACBUS5</text>
<text x="97.1" y="81.4">ACBUS6</text>
<text x="97.1" y="84">ACBUS7</text>
<text x="110.3" y="80.3">30</text>
<text x="110.3" y="82.9">31</text>
<text x="163" y="80.3">A11</text>
<text x="163" y="82.9">B11</text>
<text x="171.3" y="78.9">EMC_AB[14]/IO15NDB0V0</text>
<text x="171.3" y="81.4">EMC_AB[15]/IO15PDB0V0</text>
<text x="171.3" y="84">EMC_AB[16]/IO17NDB0V0</text>
<text x="200.4" y="78.9">EMC_DB[14]/GAB2/IO88NDB5V0</text>
<text x="200.5" y="81.4">EMC_DB[15]/GAA2/IO88PDB5V0</text>
<text x="237.3" y="80.3">B1</text>
<text x="63.8" y="85.4">1</text>
<text x="69.7" y="86.5">XCSI</text>
<text x="97.1" y="86.5">ACBUS8</text>
<text x="97.1" y="89">ACBUS9</text>
<text x="110.3" y="85.4">32</text>
<text x="110.3" y="87.9">33</text>
<text x="162.8" y="87.9">B12</text>
<text x="162.8" y="85.4">C11</text>
<text x="171.3" y="89">EMC_AB[18]/IO18NDB0V0</text>
<text x="171.3" y="86.5">EMC_AB[17]/IO17PDB0V0</text>
<text x="204.7" y="86.5">EMC_OEN0_N/IO08NDB0V0</text>
<text x="204.8" y="89">EMC_OEN1_N/IO08PDB0V0</text>
<text x="237.3" y="85.4">B4</text>
<text x="237.3" y="87.9">B5</text>
<text x="63.8" y="95.5">2</text>
<text x="162.7" y="90.5">C12</text>
<text x="162.8" y="93">A13</text>
<text x="162.8" y="95.5">B13</text>
<text x="171.3" y="94.1">EMC_AB[20]/IO21NDB0V0EMC_BYTEN[1]/GAC1/IO07PDB0V0</text>
<text x="171.3" y="91.6">EMC_AB[19]/IO18PDB0V0EMC_BYTEN[0]/GAC0/IO07NDB0V0</text>
<text x="237.3" y="93">B3</text>
<text x="237.3" y="90.5">C3</text>
<text x="237.3" y="95.5">C5</text>
<text x="55.4" y="97.9" transform="rotate(-90 55.4 97.9)">GND</text>
<text x="62.7" y="100.6">42</text>
<text x="69.7" y="96.7">XCSO</text>
<text x="69.7" y="101.7">TEST</text>
<text x="78.3" y="101.2" transform="rotate(-90 78.3 101.2)">AGND</text>
<text x="80.8" y="101.2" transform="rotate(-90 80.8 101.2)">AGND</text>
<text x="83.4" y="101.2" transform="rotate(-90 83.4 101.2)">AGND</text>
<text x="85.9" y="101.2" transform="rotate(-90 85.9 101.2)">GND</text>
<text x="88.4" y="101.2" transform="rotate(-90 88.4 101.2)">GND</text>
<text x="91" y="101.2" transform="rotate(-90 91 101.2)">GND</text>
<text x="93.5" y="101.2" transform="rotate(-90 93.5 101.2)">GND</text>
<text x="96.1" y="101.2" transform="rotate(-90 96.1 101.2)">GND</text>
<text x="98.6" y="101.2" transform="rotate(-90 98.6 101.2)">GND</text>
<text x="101.1" y="101.2" transform="rotate(-90 101.1 101.2)">GND</text>
<text x="103.7" y="101.2" transform="rotate(-90 103.7 101.2)">GND</text>
<text x="162.7" y="98.1">D10</text>
<text x="162.8" y="100.6">D11</text>
<text x="171.3" y="96.7">EMC_AB[21]/IO21PDB0V0</text>
<text x="171.3" y="99.2">EMC_AB[22]/IO19NDB0V0</text>
<text x="171.3" y="101.7">EMC_AB[23]/IO19PDB0V0</text>
<text x="200.1" y="96.7">EMC_CS0_N/GAB0/IO05NDB0V0</text>
<text x="200.2" y="99.2">EMC_CS1_N/GAB1/IO05PDB0V0</text>
<text x="200.7" y="101.7">EMC_RW_N/GAA1/IO02PDB0V0</text>
<text x="237.3" y="98.1">C6</text>
<text x="237.3" y="100.6">D6</text>
<text x="77.2" y="107" transform="rotate(-90 77.2 107)">4</text>
<text x="79.7" y="107" transform="rotate(-90 79.7 107)">9</text>
<text x="162.8" y="103.2">A14</text>
<text x="162.8" y="105.7">B14</text>
<text x="171.3" y="104.3">EMC_AB[24]/IO20NDB0V0</text>
<text x="171.3" y="106.8">EMC_AB[25]/IO20PDB0V0</text>
<text x="202.8" y="106.8">EMC_CLK/GAA0/IO02NDB0V0</text>
<text x="237.3" y="105.7">D5</text>
<text x="82.3" y="108.2" transform="rotate(-90 82.3 108.2)">41</text>
<text x="84.8" y="108.2" transform="rotate(-90 84.8 108.2)">10</text>
<text x="87.3" y="108.1" transform="rotate(-90 87.3 108.1)">11</text>
<text x="89.9" y="108.2" transform="rotate(-90 89.9 108.2)">22</text>
<text x="92.4" y="108.2" transform="rotate(-90 92.4 108.2)">23</text>
<text x="94.9" y="108.2" transform="rotate(-90 94.9 108.2)">35</text>
<text x="97.5" y="108.2" transform="rotate(-90 97.5 108.2)">36</text>
<text x="100" y="108.2" transform="rotate(-90 100 108.2)">47</text>
<text x="102.6" y="108.2" transform="rotate(-90 102.6 108.2)">48</text>
<text x="183.2" y="138.7">6</text>
<text x="189.1" y="139.8">VCC</text>
<text x="195.5" y="142.4">CLK</text>
<text x="196.7" y="139.8">CS</text>
<text x="204.3" y="138.7">5</text>
<text x="204.3" y="141.3">4</text>
<text x="204.3" y="143.8">3</text>
<text x="183.2" y="146.3">2</text>
<text x="189.1" y="147.5">GND</text>
<text x="196.4" y="147.5">DO</text>
<text x="197.5" y="144.9">DI</text>
<text x="204.3" y="146.3">1</text>
</g>
</svg>
